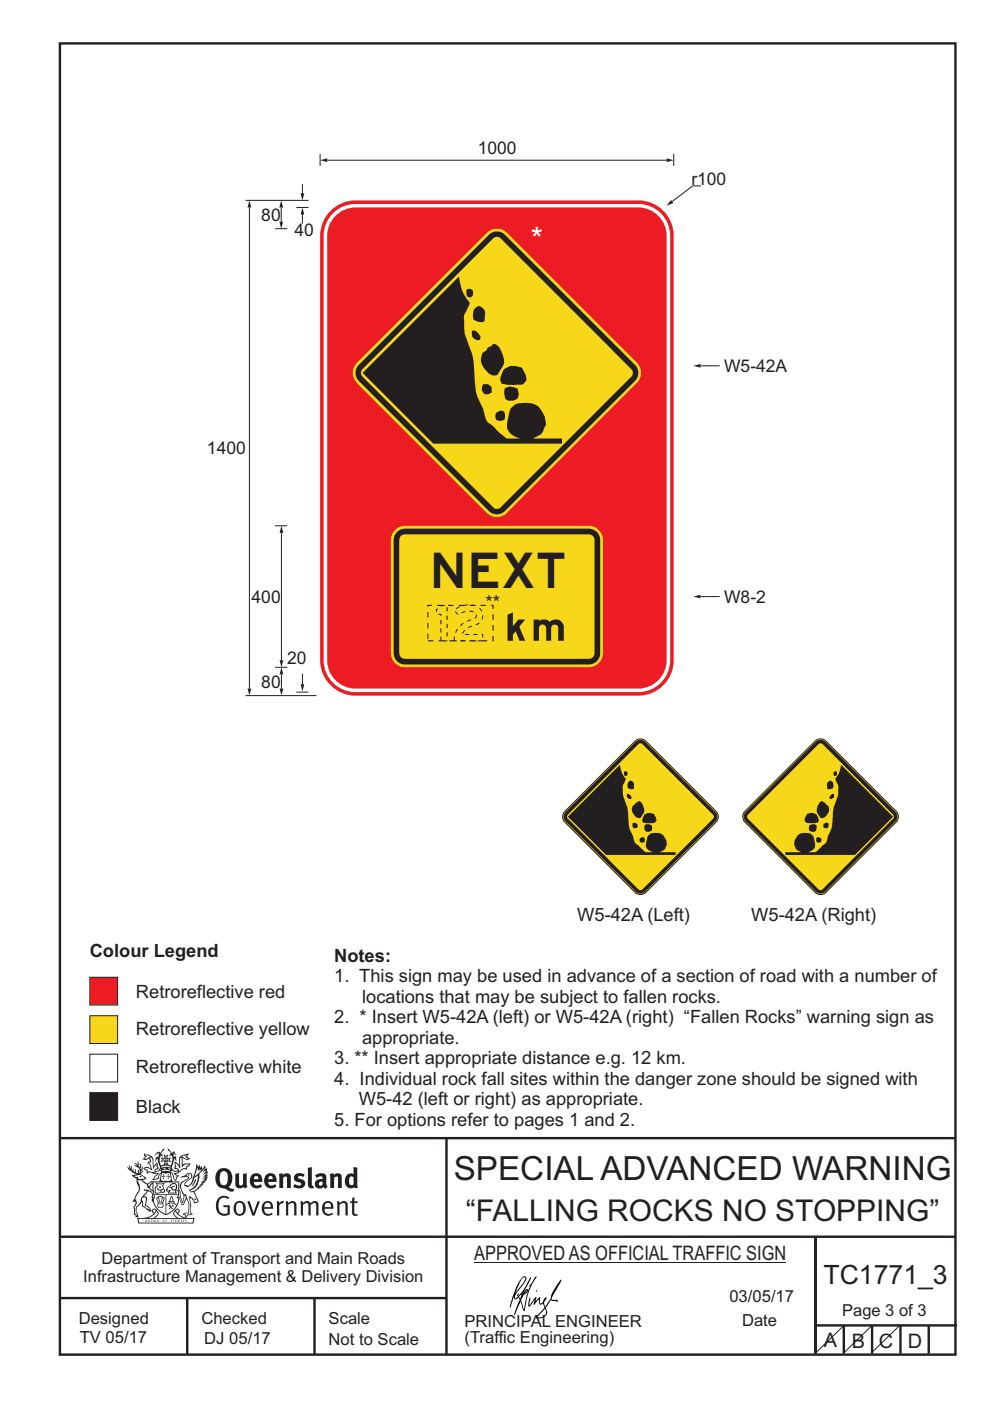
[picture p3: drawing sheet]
<svg xmlns="http://www.w3.org/2000/svg" width="210mm" height="297mm" viewBox="0 0 210 297" stroke-linecap="round" stroke-linejoin="round" font-family="sans-serif">
<g fill="none" stroke="#231f20" stroke-width=".51">
<path d="M12.7 9.2h190v278h-190zM12.7 241.3h189.9M94.7 241.4v45.8M12.7 275.2h82M12.7 262.2h190.1M39.7 275.2v12M66.7 275.2v12M173 262.2v24.8M173 281h30M179 281v6M185 281v6M191 281v6"/>
<path d="M197 281v6"/>
</g>
<path d="M100.6 267.7h66.2" fill="none" stroke="#231f20" stroke-width=".21"/>
<g fill="#231f20">
<path d="M47 248.5a2.55 2.55 0 0 0 0 2.7l.3 .1a.81 .81 0 0 0 1-.9v-.6a1.04 1.04 0 0 0-1.1-1.5zM46.3 248.1a1.82 1.82 0 0 1 2.1-.2 1.82 1.82 0 0 1 .9 1.9 2.29 2.29 0 0 1-.8 1.9l.7 .3h.5l-.2 .6a2.87 2.87 0 0 1-2-.7 2.12 2.12 0 0 1-1.7-3.1z" fill-rule="evenodd"/>
<path d="M49.9 248.9l.8-.2v2a.46 .46 0 0 0 .2 .6 .46 .46 0 0 0 .7-.2v-2.2l.7-.2v2.4l.2 .5-.6 .4-.2-.3a1.02 1.02 0 0 1-1.2 .2 1.02 1.02 0 0 1-.6-1.1z" fill-rule="evenodd"/>
<path d="M54 249.5l-.1 .5h.9a.49 .49 0 0 0-.2-.6 .49 .49 0 0 0-.6 .1zM53.4 249.2a1.34 1.34 0 0 1 1.6-.3 1.34 1.34 0 0 1 .6 1.5v.2h-1.7a.77 .77 0 0 0 .5 .8 .77 .77 0 0 0 .9-.3l.3 .4a1.59 1.59 0 0 1-2.1 .2 1.59 1.59 0 0 1-.4-2z" fill-rule="evenodd"/>
<path d="M57 249.5l-.1 .5h.9a.49 .49 0 0 0-.2-.6 .49 .49 0 0 0-.6 .1zM56.4 249.2a1.34 1.34 0 0 1 1.6-.3 1.34 1.34 0 0 1 .7 1.5v.2h-1.8a.77 .77 0 0 0 .5 .8 .77 .77 0 0 0 .9-.3l.3 .4a1.59 1.59 0 0 1-2 .2 1.59 1.59 0 0 1-.5-2z" fill-rule="evenodd"/>
<path d="M59.1 248.9l.8-.2 .1 .4a.95 .95 0 0 1 1-.3 .95 .95 0 0 1 .7 .8v2.3h-.8v-2.3a.46 .46 0 0 0-.8 .1v2.2h-.9z" fill-rule="evenodd"/>
<path d="M62.5 249.1a1.75 1.75 0 0 1 2.1-.1l-.2 .5-.6-.2a.43 .43 0 0 0-.6 .3l.4 .3a1.04 1.04 0 0 1 1.2 1.2 1.04 1.04 0 0 1-1.4 .9l-1.2-.4 .3-.6 1 .4 .4-.4a.88 .88 0 0 0-1-.5l-.4-.2-.1-.4z" fill-rule="evenodd"/>
<path d="M65.3 247.6l.8-.2 .1 3.8 .2 .2 .2 .5a.88 .88 0 0 1-1-.1 .88 .88 0 0 1-.3-1z" fill-rule="evenodd"/>
<path d="M67.8 250.6a.43 .43 0 0 0-.1 .7 .43 .43 0 0 0 .7-.1v-.7zM66.8 249.2a1.7 1.7 0 0 1 2.4 .1v1.8l.3 .4-.4 .5-.5-.3a1.03 1.03 0 0 1-1.7-.2 1.03 1.03 0 0 1 .8-1.5h.7v-.4a.8 .8 0 0 0-1.2 .1z" fill-rule="evenodd"/>
<path d="M69.9 248.9l.8-.2 .1 .4a.95 .95 0 0 1 1-.3 .95 .95 0 0 1 .7 .8v2.3h-.8v-2.3a.46 .46 0 0 0-.8 .1v2.2h-.8z" fill-rule="evenodd"/>
<path d="M74.3 249.5a1.48 1.48 0 0 0 0 1.7l.4 .1 .3-.2v-1.5l-.3-.2zM75 247.4l.8 .2 .1 4.3h-.7l-.1-.2a1.26 1.26 0 0 1-1.4 0 1.26 1.26 0 0 1-.6-1.3 1.29 1.29 0 0 1 .5-1.3 1.29 1.29 0 0 1 1.4-.2z" fill-rule="evenodd"/>
<path d="M46.4 253.9a1.72 1.72 0 0 1 2.2 0l-.2 .3a1.24 1.24 0 0 0-1.4-.1 1.24 1.24 0 0 0-.7 1.3 1.49 1.49 0 0 0 1.3 2l.7-.2v-1.3h-.9l-.1-.4h1.4v2a1.93 1.93 0 0 1-2.2-.1 1.93 1.93 0 0 1-.7-2.2l.2-.7z" fill-rule="evenodd"/>
<path d="M50.3 255.2a1.65 1.65 0 0 0 .3 2.2 .99 .99 0 0 0 1-1.5 .78 .78 0 0 0-.4-.8 .78 .78 0 0 0-.9 .1zM50 254.9a1.33 1.33 0 0 1 1.6-.1 1.33 1.33 0 0 1 .5 1.5 1.31 1.31 0 0 1-1.3 1.5 1.31 1.31 0 0 1-1.3-1.6l.1-.5z" fill-rule="evenodd"/>
<path d="M52.5 254.7l.4-.1 .9 2.6 .8-2.5h.5l-1.1 3h-.5z" fill-rule="evenodd"/>
<path d="M56.2 255.2l-.2 .7h1.4a.7 .7 0 0 0-.3-.8 .7 .7 0 0 0-.9 .1zM55.9 255a1.22 1.22 0 0 1 1.5-.2 1.22 1.22 0 0 1 .5 1.5h-1.9a.93 .93 0 0 0 .5 1 .93 .93 0 0 0 1.2-.2l.1 .3a1.43 1.43 0 0 1-1.7 .1 1.43 1.43 0 0 1-.6-1.7z" fill-rule="evenodd"/>
<path d="M58.7 254.8l.4-.2 .1 .5 .4-.3 .6-.2-.2 .6a.66 .66 0 0 0-.8 .6v1.9h-.4z" fill-rule="evenodd"/>
<path d="M60.6 254.8l.4-.2 .1 .5a.94 .94 0 0 1 1-.4 .94 .94 0 0 1 .8 .7v2.3h-.5l-.1-2.5a.81 .81 0 0 0-1.2 .3v2.2h-.4z" fill-rule="evenodd"/>
<path d="M63.7 254.7l.5-.1 .1 .5 .4-.3a.78 .78 0 0 1 1.1 .3 .9 .9 0 0 1 1-.5 .9 .9 0 0 1 .7 .8v2.3h-.4l-.1-2.5a.67 .67 0 0 0-1.1 .3v2.2h-.5v-2.4l-.4-.2-.7 .4v2.2h-.5z" fill-rule="evenodd"/>
<path d="M69 255.2l-.2 .7h1.4a.7 .7 0 0 0-.3-.8 .7 .7 0 0 0-.9 .1zM68.7 255a1.22 1.22 0 0 1 1.5-.2 1.22 1.22 0 0 1 .5 1.5h-1.9a.93 .93 0 0 0 .5 1 .93 .93 0 0 0 1.2-.2l.1 .3a1.44 1.44 0 0 1-1.7 .1 1.44 1.44 0 0 1-.6-1.7z" fill-rule="evenodd"/>
<path d="M71.4 254.8l.5-.2 .1 .5a.94 .94 0 0 1 1-.4 .94 .94 0 0 1 .7 .7v2.3h-.4l-.1-2.5a.81 .81 0 0 0-1.2 .3v2.2h-.5z" fill-rule="evenodd"/>
<path d="M74.7 254l.5-.2v.9h.7l-.1 .4h-.7l.1 2.2 .1 .1h.5l.1 .3a.75 .75 0 0 1-1.2-.6v-2h-.4v-.4h.4z" fill-rule="evenodd"/>
<path d="M30.8 244.9l1.1 .3-.9 .5h-.4l.5-.5zM31.8 245.5l.2-.1a2.44 2.44 0 0 1 .4 2l.1 .4 .7-1-.1 .6 .3 .3a.57 .57 0 0 0-.6 .8l-1-.2-.5 .2 .1-.5-.7-.2 .6-.2 1 .5 .1-.1-.6-1.3-.2-.1 .5-.1zM30.7 244.5l-.2 .4 .3 .4-.6 .4a1.04 1.04 0 0 0 1.4-.1l.2 .7h-.4l-.2 .4a.94 .94 0 0 1 .9 1.1l-.2-.1a1.16 1.16 0 0 0-1.5-.1l.3 .4 .4 .2 .1 .5 .2 .2v-.2a.94 .94 0 0 1 1.1 .2h.9l-1.2 1.2a1.13 1.13 0 0 0 1.2-.2l.4-.1-.1-.4 .5-.7a.83 .83 0 0 0-.6 1.1l-.3-.1-.7 .3 1.1-1.4-.5 .2-.5-.1 1.3-.5-.2-.2-.8 .4v-.3l.2-.2 .3 .1 .1-.3-.2-.4v-.6l-.2-.3-.6 .9v-.7a1.42 1.42 0 0 0-1.7-1.8z" fill-rule="evenodd"/>
<path d="M38.5 245.3l.5-.3 .7-.1-.6 .3 .8 .5h-.3zM38.3 245.5h.2l.1 2a1.69 1.69 0 0 1 1.5-.7l-.7 .5 .1 .5a1.1 1.1 0 0 0-1.5 .6l-.1-.5-.2-.2h-.5l.2-.4-.2-.7a1.42 1.42 0 0 1 .8 1.1l.2-.1zM37.1 246.2l.1 1-.2 .3v.5l.6-.1 .1 .2a.96 .96 0 0 1-1.1-.1l-.1 .1a1.06 1.06 0 0 0 1.3 .2v.1a.72 .72 0 0 1-1 .2l.3 .5 .6 .3-.4 .1-.1 .7-.3-.4-.3-1.1-.4-.4 .4 .9a1.54 1.54 0 0 0 .6 1.2l.2-.3a.58 .58 0 0 1 .5-.7l.1-.2h-.3l-.4-.3 .9-.5a.93 .93 0 0 1 1.1-.5l.1 .2 .2-.1 .1-.5a.99 .99 0 0 0 .7-.9l-1.3 .1-.4 .3v-1.5l.9 .4 .8-.3h-.3l-.5-.4 .4-.7-.7 .2a1.46 1.46 0 0 0-1.3 2.1v.4l-.2-.4z" fill-rule="evenodd"/>
<path d="M35.6 248.9l.2 .1-.1 .4h.3l-.3 .1v.5l-.1-.6h-.3l.3-.1z" fill-rule="evenodd"/>
<path d="M34.6 248.9l.2 .1-.1 .3 .4 .1h-.4v.6l-.1-.5-.3-.1h.3z" fill-rule="evenodd"/>
<path d="M34.3 248.8a.57 .57 0 0 1 .9 .2 .57 .57 0 0 1 .9-.2l.2 1.4-.2 .1a.57 .57 0 0 1-.9-.1 .69 .69 0 0 1-1.1 0zM34.2 248.1l-.3 2.1-.2 .4h2.9l-.1-.4-.3-2.1h-.2v.3l-.8-.1-.9 .1 .1-.3z" fill-rule="evenodd"/>
<path d="M34.2 252.4a.3 .3 0 0 0 .6 0 .3 .3 0 0 0-.6 0zM33.3 251l.3 .3-.3 .3a.79 .79 0 0 0 0 1.3l.8-.2-.1-.3a.55 .55 0 0 1-.7-.6h.1l.1 .3 .4 .1 .8-.2-.4-.7 .4-.3-.7 .1zM33 250.7l1.1 .2 .9-.2-.4 .7 .4 1.1a.56 .56 0 0 1-.8 .3l-.2 .1a.73 .73 0 0 1-.9 .1 .73 .73 0 0 1-.3-.9v-.4l.5-.4z" fill-rule="evenodd"/>
<path d="M35.6 251.9l.7-.5a.58 .58 0 0 1 1-.1 .58 .58 0 0 1-.5 .9l-.2-.3a.43 .43 0 0 1 .6-.3v-.1a.57 .57 0 0 0-.8 .2l-.2-.1-.3 .2 .4 .1a.55 .55 0 0 0 .9 .5v.5h-1.3l.3-.4-.1-.2-.6 .1 .2-.2-.2-.1zM35.4 251.8l-.1 .2a.39 .39 0 0 0 .2 .7l.3-.1-.2 .5h1.9l-.1-.8a.86 .86 0 0 0-.1-1.4 .86 .86 0 0 0-1.3 .4z" fill-rule="evenodd"/>
<path d="M36 254.8h.8v.2h-.8zM36.4 253.8l.2 .8h-.4zM36.4 253.5l-.3 .5-.1 .6h-.2v.4l-.7 .4 .1 .2a1.48 1.48 0 0 1 2.2 .1l.2-.1-.6-.5v-.5h-.2l-.1-.6z" fill-rule="evenodd"/>
<path d="M35.8 255.4l.3 .1 .2 .3 .3-.2-.2-.2a.38 .38 0 0 1 .4 .5l-.1-.2-.3 .3 .3 .2-.3 .2-.1-.3-.4 .3-.1-.2 .4-.3-.2-.1-.1 .1z" fill-rule="evenodd"/>
<path d="M34.5 254h.2v.2l-.3 .6h-.1zM33.6 255.3h.9v.2a.55 .55 0 0 1-.8 .4v-.2h-.2zM33.4 254h.2l.2 .8h-.2zM33.6 255h.8l.1 .1-.8 .1zM33.8 253.7h.5l-.2 1.1h-.2zM33.3 253.8l-.1 .3 .3 1.2a.48 .48 0 0 0-.1 .5 .48 .48 0 0 0 .4 .3l.6-.1a.49 .49 0 0 0 .2-.7l.3-1.2-.1-.3a1.42 1.42 0 0 0-1.5 0z" fill-rule="evenodd"/>
<path d="M33.6 251.6h.5l.1 .3h-.4z" fill-rule="evenodd"/>
<path d="M41.3 250.1l.3-.2-.2 .9-.6 .7h-.2l.5-.7z" fill-rule="evenodd"/>
<path d="M39.7 249l.3-.2 .5 .2a.88 .88 0 0 1-.6 1.1 1.22 1.22 0 0 0-.8 1.3l.5 .2a.72 .72 0 0 0 .9-.4l.5-.8 .2-.6 .8-.6v.3a2.85 2.85 0 0 1-2 2.8l.1 .1a2.13 2.13 0 0 0 1.9-1.5l-.1-.2a2.01 2.01 0 0 0 .3-1.8l1.2-1.3-.4 1 .7-.5-.7 1 .8-.4-.8 .8 .7-.1-.9 .5 .8-.1-.8 .4h.7l-.8 .3 .3 .2h-.4l.2 .4-.4-.1 .2 .3h-.4l.1 .3h-.1a2.16 2.16 0 0 1-2 1l.1 .2h.4a.76 .76 0 0 1 .7 .7l.5 1.2-.6 .2a1.45 1.45 0 0 0-1.2-1.3l.3 1.8-.1 1.9 .4 .2a1.07 1.07 0 0 0-1.2 .4v-.3l-.5-.2a.87 .87 0 0 1 1-.1l.1-.7a4.4 4.4 0 0 0-.6-3.1l-.1-.3h-.2a2.16 2.16 0 0 1-.7-2.2l.3-.3 1.2-.8a.55 .55 0 0 0-.4-.7zM37.8 252.4a.76 .76 0 0 1 .3 1.1l.6 1.6 .4-1.7 .2 .1a.61 .61 0 0 1-.1 .9l-.3 .9h-.2l-.7-1.6-.3 .1a1.18 1.18 0 0 0 .1-1.4zM41.8 247.5l.2 .8 .3-.6v.6l.3-.5a1.9 1.9 0 0 1-1.1 1.4l-.3 .3zM38.2 249.6l1.4-.1 .2 .1v.3l-.5 .3a1.26 1.26 0 0 0-1 1.9l.2 .7a1.84 1.84 0 0 1 .2 2l-.4-1.3a.96 .96 0 0 0-.4-1.3l-.4 .3a.78 .78 0 0 1-.1 1.3l.2 .2h.4l.4 1.1a.38 .38 0 0 0 .2 .4 .38 .38 0 0 0 .4-.1l.6-1.2a2.94 2.94 0 0 1 .3 2.5v.5l-.8-.1-.3 .4v.2l.4-.1 .1 .4 .2 .1a1.02 1.02 0 0 1 1.3-.5l-.1-.4-.3-.1 .2-1.7-.3-1.4 .1 .1a1.14 1.14 0 0 1 .7 .9 .63 .63 0 0 0 .9-.2 .63 .63 0 0 0-.2-.8l-.6-1.3 .9-.6 .2-.3 .2-.1v-.2h.3l-.1-.3h.4l-.1-.3 .5-.1-.2-.2 .5-.4 .1-.2-.3 .1 .5-.6-.3 .1 .3-.6-.4 .1 .4-.5v-.3l-.3 .2 .1-.6v-.3l-.4 .3-.1-.8-.5 .8-.2-.7-.2 .5-.3-.8-.1 .6-.5-.8-.1 1.4-.7 1.9a1.81 1.81 0 0 1-.9 1.4l-.6-.2a1.75 1.75 0 0 1 1.1-1.2 .75 .75 0 0 0 .1-1.3 .75 .75 0 0 0-1.2 .5z" fill-rule="evenodd"/>
<path d="M41.2 254.2l.3-.1 .1 .3h-.4z" fill-rule="evenodd"/>
<path d="M29.4 258.4h11.6l-.2 .8h-11.3zM31.3 258.2l.5-.1a2.48 2.48 0 0 0 1.4-1.3l.2 .6-.5 .5-.4 .3zM32.5 256.6l.3-.2 .2 .2-.3 .6zM37.2 256.8a2.65 2.65 0 0 0 1.8 1.4h-1.1l-.5-.3-.5-.5zM37.4 256.6l.2-.2 .3 .2-.3 .6zM29.2 258.2l.1 1.2h11.7l.3-1.1-.2-.1a4.1 4.1 0 0 1-3.3-.9l.3-.4-.1-.5a1.06 1.06 0 0 0-1.3 .9l.2 .4 .6 .5h-4.7l.3-.1a.84 .84 0 0 0 .6-.7 .84 .84 0 0 0-.5-.9l-.3-.2-.5 .1-.1 .5 .3 .4a4.2 4.2 0 0 1-3.4 .9z" fill-rule="evenodd"/>
<path d="M31 258.7l.1 .2h-.2zM31 258.6l-.3 .5 .4-.1 .2 .1z" fill-rule="evenodd"/>
<path d="M31.3 258.6h.2v.4a.25 .25 0 0 0 .3-.1 .25 .25 0 0 0-.1-.3h.1a.29 .29 0 0 1 0 .4 .29 .29 0 0 1-.4 0 .29 .29 0 0 1 0-.4z" fill-rule="evenodd"/>
<path d="M32.2 258.6a.22 .22 0 0 1 .3 .2 .22 .22 0 0 1-.3 .2zM32 258.6v.5a.33 .33 0 0 0 .5-.1 .33 .33 0 0 0 0-.4 .33 .33 0 0 0-.5 0z" fill-rule="evenodd"/>
<path d="M32.9 258.7l.1 .2h-.2zM32.9 258.6l-.2 .5 .3-.1 .2 .1z" fill-rule="evenodd"/>
<path d="M33.3 258.6h.2v.2l.3-.2-.2 .2 .2 .3-.3-.2-.1 .2h-.1l.2-.3z" fill-rule="evenodd"/>
<path d="M34.7 258.7l.1 .2h-.2zM34.7 258.6l-.3 .5 .4-.1 .2 .1z" fill-rule="evenodd"/>
<path d="M35 258.6h.4h-.1v.5h-.2l.1-.5z" fill-rule="evenodd"/>
<path d="M36.2 258.6h.3h-.2v.2h.2h-.2l.1 .3h-.2z" fill-rule="evenodd"/>
<path d="M36.7 258.6h.2v.5h-.2z" fill-rule="evenodd"/>
<path d="M37.3 258.6a.22 .22 0 0 1 .3 .2 .22 .22 0 0 1-.3 .2zM37.1 258.6v.5a.33 .33 0 0 0 .5-.1 .33 .33 0 0 0 0-.4 .33 .33 0 0 0-.5 0z" fill-rule="evenodd"/>
<path d="M37.8 258.6h.3h-.1v.2h.1h-.1v.2l.1 .1h-.3z" fill-rule="evenodd"/>
<path d="M38.3 258.6h.3l-.1 .4 .2 .1h-.4z" fill-rule="evenodd"/>
<path d="M38.9 258.6h.2v.5h-.2z" fill-rule="evenodd"/>
<path d="M39.3 258.6h.2l-.2 .1 .2 .2-.1 .2h-.1v-.2l.2 .1z" fill-rule="evenodd"/>
<path d="M34.2 247.4a1.51 1.51 0 0 1 2 .2 2.67 2.67 0 0 0-2.1 0zM35.7 247.6l.4 .2 .1 .2-.4-.1zM34.6 247.7l.4-.1 .2 .2h-.4zM34 247.9l.3 .1-.3 .1zM34.9 246.9l.3-.2 .2 .2zM34.9 245.7h.2v.4h-.2zM35 245.1l.2 .2 .2-.2-.1 .4h-.2zM35.1 246.3h.2l.1 .4-.2-.2-.2 .2zM35.3 245.7h.2v.4h-.2zM34.4 245.7l.3 .1v.2l-.3 .1 .2-.2zM35.7 245.8l.3-.1-.2 .2 .2 .2-.4-.1zM32.7 244.9l1-.5-.1 1-.2-.1-.4 .1-.2 1.1 .5-1 .2 .9a1.84 1.84 0 0 1 .3 1.7l.4 .1a2.48 2.48 0 0 1 2.2 .1l.2-.3-.2-.7 .7-1.7 .4 .6-.2-1-.2-.1-.2 .3v-.9l.6 .4-.6-.7h-.3l-.1 .4-.5-.8-.5-.3 .2 .4 .5 .6-.4 .7 .4-.3a2.06 2.06 0 0 1 0 2.2l-.6-.2-.1-.6 .1-.1 .8 .2-.4-.5 .4-.5-.7 .2-.2-.2 .2-.7-.5 .4-.5-.4 .2 .7-.2 .2-.7-.2 .4 .5-.4 .5 .7-.2 .2 .1-.2 .6-.5 .2a2.02 2.02 0 0 1 0-2.2l.3 .5-.1-.6-.3-.1 .8-1.2-.5 .3-.4 .7-.2-.3a.8 .8 0 0 0-.8 .5z" fill-rule="evenodd"/>
<path d="M29.2 250.1l.3 .2a.61 .61 0 0 1 .8 .3l.3 .2a.8 .8 0 0 1 .6 1l.4 .1 .5 .6a1 1 0 0 1 .5 1l-.1 .7v-.5h-.1a.96 .96 0 0 0-.8-1.3l-.3-.2h-.6l-.1-.1-.2 .1 .2 .3h.5l-1.1 1.4-.2 .9-.4 .6a1.33 1.33 0 0 0-.5 1.8l.2 .5a1.26 1.26 0 0 1-.5-1.4l-.1-.4a1.56 1.56 0 0 0 .4-1.7l-.3 .2 .2-.5a3.2 3.2 0 0 0 .7-3zM30.4 253.9h.4a2.06 2.06 0 0 1-.1 1.6l.7 .5 .4 .5-.6-.2-.8-.6-.1-.9a.51 .51 0 0 1 .1-.9zM28.6 249.3a1.52 1.52 0 0 1 2.1 .6l-1.1 .1-.2-.1-.2-.4-.4 .1zM27.5 247v.8l-.3-.4-.2 .1a3.1 3.1 0 0 0 2 1.5l-1 .1 .5 .6 .5 .1v1.1a1.84 1.84 0 0 1-.2 2.5l-.4 .9-.4 .4 .3 .1 .4-.1 .1 .4-.2 .5-.3 .2 .1 1.8 .2-.1 .2 .6h.2l.4-.1-.1-.5a1.3 1.3 0 0 1-.1-1.6l.8-1.1 .2 1.1 .6 .2 .4 .6 .2-.2 .2 .4 .5-.1a1.85 1.85 0 0 0-1.2-1.3l.1-.3a1.39 1.39 0 0 0 0-1.5h-.5l.5-.6a.66 .66 0 0 1 .9-.4 .66 .66 0 0 1 .3 .9l-.1 .4h.2v.1l-.2 .3 .2 .5 .2-.3a2.24 2.24 0 0 0 .1-2.2 .73 .73 0 0 1-.7-.6 .73 .73 0 0 1 .5-.8l.1-.2a.94 .94 0 0 0-.9 .8 .48 .48 0 0 1-.1-.5 .48 .48 0 0 1 .5-.3l.5-.3a.51 .51 0 0 0-.8 .2l-.5 .3-1-.8 .6-.1 .1-.5-1.1-.7 .5-.4v-.4l-.5 .5 .1-.2a.69 .69 0 0 0 .2-1.1v.5l-.3 .2 .1-1.1-.3-.2 .1 .6-.1 .2-.4-1.2v.6l-.7-.3 .6 .6-.6-.2 .2 .3a1 1 0 0 1 .8 1.5l-.2-.8v.8l-.5-.2-.1-.7-.2 .6-.2-.1v-.6l-.2 .4-.2-.2 .1-.7-.2 .5z" fill-rule="evenodd"/>
<path d="M29.5 249.5l.3-.2 .3 .3z" fill-rule="evenodd"/>
<path d="M32.4 250.5h5.6v2l-.2-.1v-1.7h-5.2v2.5h5.2v-.8l.1 .2-.1 1.1v-.3h-2.5v4a4.1 4.1 0 0 0 2.6-3.6l.1-.1a4 4 0 0 1-2.8 3.9 4.2 4.2 0 0 1-2.8-4.7l.1 1.3 .1-.1a3.8 3.8 0 0 0 2.5 3.3v-4h-2.5l-.2-.9z" fill-rule="evenodd"/>
<circle cx="40" cy="249.1" r=".17"/>
</g>
<g fill="#000">
<path d="M111.6 273.7l.2-.2-.5 .7zM110.4 274.5l.2 .1-.3 .8-.2-.5zM110.9 270.9h.5a9.3 9.3 0 0 1-2 3.1l-.1 .3 1-2.5zM110.6 271a14.7 14.7 0 0 0-2.2 4.9l-.3 1.2 .1 .1 .8-2.3a.42 .42 0 0 0 .2 .6 .42 .42 0 0 0 .6-.3l.2-.1 .2 .5-1.1 3.2h.2l1.1-2.9 .6 1.9 .2 .2 .2-.5a13.5 13.5 0 0 1 2-6.2l.4-.5-.1-.2-1.6 2.1 .4-.1a14.9 14.9 0 0 0-1.3 5.1l-.4-1.1a1.39 1.39 0 0 1 .2-1.9l.1-.2a.92 .92 0 0 0 .8-1.2 .75 .75 0 0 0-.8 .7l-.1 .2 1.6-3.4h-.1l-.4 .7a10.5 10.5 0 0 1-2.2 3.3l.2-.5a.32 .32 0 0 0-.4 .2 .32 .32 0 0 0 .1 .4l-.5 .4a3.2 3.2 0 0 1 1.1-2.3l.5-.6a2.49 2.49 0 0 0 .7-1.6l-.4-.2z" fill-rule="evenodd"/>
<path d="M113.7 273.6l.3 .2h-.3z" fill-rule="evenodd"/>
<path d="M115.6 277.5a1.15 1.15 0 0 1 .1 1.3 1.15 1.15 0 0 1-1.2 .5l-.6 .1zM112.2 275.2l-.2 1.6 .2 .2 1.2-1.5-.2 1.1 1.1-1.1a.94 .94 0 0 0 .4 1.1l.5-.3 .3 .9-1.2 1.3a.98 .98 0 0 0-.5 1 1.9 1.9 0 0 0 2.3-1.3l-.1-.2a1.02 1.02 0 0 1 .2-1.4l.6-1 1.5 .3-.2-.4v.2l-1.1-.1v-.3l2-3.6 .1-.2-.2-.2-1.7 2.8a6.6 6.6 0 0 1-1.6 2.9l-.1-.2a1.01 1.01 0 0 1 .4-1.4l.1-.2-.3-.1-.4 .4-.1 .5-.6 .4-.1-.4 .1-.9-.2-.1-.9 1 .3-1h-.2l-1.4 1.8 .3-1.5v-.1z" fill-rule="evenodd"/>
</g>
<path d="M19.1 215.4h5.8v5.8h-5.8z" fill-rule="evenodd" fill="#f7d719" stroke="#231f20" stroke-width=".21"/>
<path d="M19.1 223.5h5.8v5.9h-5.8z" fill-rule="evenodd" fill="#fff" stroke="#231f20" stroke-width=".21"/>
<path d="M19.1 231.7h5.8v5.8h-5.8z" fill-rule="evenodd" fill="#231f20" stroke="#231f20" stroke-width=".21"/>
<path d="M19.1 207.2h5.8v5.9h-5.8z" fill-rule="evenodd" fill="#ed1c24" stroke="#231f20" stroke-width=".21"/>
<path d="M119.8 172l14.9-14.9a1.63 1.63 0 0 1 2.3 0l14.9 14.9a1.63 1.63 0 0 1 0 2.3l-14.9 14.9a1.63 1.63 0 0 1-2.3 0l-14.9-14.9a1.63 1.63 0 0 1 0-2.3z" fill-rule="evenodd" fill="#f7d719" stroke="#231f20" stroke-width=".21"/>
<path d="M120 172.2l14.9-14.9a1.31 1.31 0 0 1 1.9 0l14.9 14.9a1.31 1.31 0 0 1 0 1.9l-14.9 14.9a1.31 1.31 0 0 1-1.9 0l-14.9-14.9a1.31 1.31 0 0 1 0-1.9z" fill-rule="evenodd" fill="#231f20" stroke="#231f20" stroke-width=".21"/>
<path d="M128.6 181.2h14.6" fill="none" stroke="#00a650" stroke-width=".21"/>
<path d="M135.4 157.8a.61 .61 0 0 1 .9 0l14.9 14.9a.61 .61 0 0 1 0 .9l-14.9 15a.61 .61 0 0 1-.9 0l-15-15a.61 .61 0 0 1 0-.9z" fill-rule="evenodd" fill="#f7d719"/>
<path d="M135.7 177.8a.59 .59 0 0 0 .3 .8 .59 .59 0 0 0 .8-.4 .59 .59 0 0 0-.6-.7zM136.8 174.9a.98 .98 0 0 1 1.5 .5 .84 .84 0 0 1-.5 .9 .84 .84 0 0 1-1-.3l-.1-.7zM134.3 174.5a.65 .65 0 0 0 0 1 .65 .65 0 0 0 .9-.2 .74 .74 0 0 0-.9-.8zM136.7 172.7l-.1 .1a1.43 1.43 0 0 0-.2 1.6l1.3 .1a1.29 1.29 0 0 0 1.5-.5v-.2a1.51 1.51 0 0 0-.9-1.3 1.51 1.51 0 0 0-1.6 .2zM134.8 170.3l-.1 .2a1.4 1.4 0 0 0-.1 2.4 .87 .87 0 0 0 .8 .6 .87 .87 0 0 0 .8-.7 2.04 2.04 0 0 0-.7-3zM133 168.4a.79 .79 0 0 1 .8 1 .77 .77 0 0 1-.8-1zM133.3 165.8a.71 .71 0 0 1 .9-.1 .71 .71 0 0 1 .3 .8l-.1 .7a.91 .91 0 0 1-1.2-.2 .91 .91 0 0 1 .1-1.2zM131.5 162.1l-11 11.1 8.1 8.1h14.7v-.6h-3.4a1.96 1.96 0 0 0 .9-3.4 2.16 2.16 0 0 0-3.5 .1l-.1 .7a1.85 1.85 0 0 0 1.3 2.6h-1.6l-1.5-1.5a2.34 2.34 0 0 1-1.2-2l-.1-.2a6.2 6.2 0 0 1-.8-3.8 12.9 12.9 0 0 0-1.2-4.5v-.6a3.2 3.2 0 0 1 .6-2.8l-.1-.4a4.9 4.9 0 0 1-1.1-2.8zM132.4 163.6a.47 .47 0 0 1 .7 .4 .47 .47 0 0 1-.7 .4z" fill-rule="evenodd" fill="#231f20"/>
<path d="M172.9 157.1a1.63 1.63 0 0 1 2.3 0l14.9 14.9a1.63 1.63 0 0 1 0 2.3l-14.9 14.9a1.63 1.63 0 0 1-2.3 0l-14.9-14.9a1.63 1.63 0 0 1 0-2.3z" fill-rule="evenodd" fill="#f7d719" stroke="#231f20" stroke-width=".21"/>
<path d="M158.2 172.2l14.9-14.9a1.31 1.31 0 0 1 1.9 0l14.9 14.9a1.31 1.31 0 0 1 0 1.9l-14.9 14.9a1.31 1.31 0 0 1-1.9 0l-14.9-14.9a1.31 1.31 0 0 1 0-1.9z" fill-rule="evenodd" fill="#231f20" stroke="#231f20" stroke-width=".21"/>
<path d="M166.6 181.2h14.7" fill="none" stroke="#00a650" stroke-width=".21"/>
<path d="M173.6 157.8a.61 .61 0 0 1 .9 0l14.9 14.9a.61 .61 0 0 1 0 .9l-14.9 15a.61 .61 0 0 1-.9 0l-15-15a.61 .61 0 0 1 0-.9z" fill-rule="evenodd" fill="#f7d719"/>
<path d="M173.2 177.6a.66 .66 0 0 1 .8 .1 .66 .66 0 0 1 .2 .8h-.1a.64 .64 0 0 1-.9 0 .64 .64 0 0 1 0-.9zM171.7 175a.87 .87 0 0 0 .2 1.3 .87 .87 0 0 0 1.2-.3 .79 .79 0 0 0 0-1.1 .79 .79 0 0 0-1.1-.1zM174.7 174.7l.1-.1a.56 .56 0 0 1 .8-.1 .56 .56 0 0 1 0 .9 .56 .56 0 0 1-.8 .1 .56 .56 0 0 1-.1-.8zM171.2 172.6a1.51 1.51 0 0 1 1.8 0 1.51 1.51 0 0 1 .5 1.8l-1.3 .1a1.29 1.29 0 0 1-1.5-.5l.1-.7zM173.9 170.1l.6-.2 .7 .6a1.4 1.4 0 0 1 .1 2.4 .87 .87 0 0 1-.8 .6 .87 .87 0 0 1-.9-.7 2.08 2.08 0 0 1 .3-2.7zM176.3 168.5a.47 .47 0 0 0-.4 .4 .47 .47 0 0 0 .3 .5 .68 .68 0 0 0 .6-.3 .68 .68 0 0 0 0-.8zM175.6 165.8a1.69 1.69 0 0 0 0 1.5 .81 .81 0 0 0 1.2-.7 .84 .84 0 0 0-.8-1zM178.4 162.1l11 11.1-8.1 8.1h-14.7v-.6h3.3a1.96 1.96 0 0 1-.8-3.4 2.16 2.16 0 0 1 3.4 .1l.2 .7a1.85 1.85 0 0 1-1.4 2.6h1.6l1.6-1.5a2.34 2.34 0 0 0 1.1-2l.1-.2a6.2 6.2 0 0 0 .9-3.8 12.9 12.9 0 0 1 1.1-4.5l.1-.6a3.2 3.2 0 0 0-.6-2.8l.1-.4a4.9 4.9 0 0 0 1.1-2.8zM176.8 163.7a.43 .43 0 0 0 .1 .7 .43 .43 0 0 0 .6-.2v-.1a.4 .4 0 0 0-.1-.6 .4 .4 0 0 0-.6 .2z" fill-rule="evenodd" fill="#231f20"/>
<path d="M179 281l-5.8 5.7M185 281l-5.9 5.7M190.8 281l-5.8 5.7" fill="none" stroke="#231f20" stroke-width=".21"/>
<path d="M69.7 45.1a7.5 7.5 0 0 1 5.7-2.6h60a7.5 7.5 0 0 1 7.5 7.5v90a7.5 7.5 0 0 1-7.5 7.5h-60a7.5 7.5 0 0 1-7.5-7.5v-90a7.5 7.5 0 0 1 1.8-4.9z" fill-rule="evenodd" fill="#ed1c24"/>
<path d="M70.3 45.6a6.7 6.7 0 0 1 5.1-2.4h60a6.8 6.8 0 0 1 6.7 6.8v90a6.8 6.8 0 0 1-6.7 6.7h-60a6.8 6.8 0 0 1-6.8-6.7v-90a6.7 6.7 0 0 1 1.7-4.4z" fill-rule="evenodd" fill="#fff"/>
<path d="M71.2 45.8a6 6 0 0 1 4.2-1.8h60a6 6 0 0 1 6 6v90a6 6 0 0 1-6 6h-60a6 6 0 0 1-6-6v-90a6 6 0 0 1 1.8-4.2z" fill-rule="evenodd" fill="#ed1c24"/>
<path d="M148.7 39.4h-1.8l-4.3 3.3" fill="none" stroke="#231f20" stroke-width=".21"/>
<path d="M142.3 42.4l.5 .6-1.4 .6z" fill="#231f20"/>
<path d="M59.7 143v2.9" fill="none" stroke="#231f20" stroke-width=".21"/>
<g fill="#231f20">
<path d="M59.7 141.5l.4 1.5h-.8z"/>
<path d="M59.3 146h.8l-.4 1.5z"/>
</g>
<path d="M148.6 77.6h4.1" fill="none" stroke="#231f20" stroke-width=".21"/>
<path d="M147.1 77.6l1.5-.4v.8z" fill="#231f20"/>
<path d="M52.9 44v101.9" fill="none" stroke="#231f20" stroke-width=".21"/>
<g fill="#231f20">
<path d="M52.9 42.5l.4 1.5h-.8z"/>
<path d="M52.5 146h.8l-.4 1.5z"/>
</g>
<path d="M52.1 42.5h13.3M62.9 44h2.5M64.1 45.5v1.9M52.1 147.5h15M62.9 146.7h2.5" fill="none" stroke="#231f20" stroke-width=".21"/>
<path d="M64.1 44l.4 1.5h-.7z" fill="#231f20"/>
<path d="M64.1 39v1.9" fill="none" stroke="#231f20" stroke-width=".21"/>
<path d="M63.8 41h.7l-.4 1.5z" fill="#231f20"/>
<path d="M64.1 142.8v2.2" fill="none" stroke="#231f20" stroke-width=".21"/>
<path d="M63.8 145.1h.7l-.4 1.5z" fill="#231f20"/>
<path d="M142.9 32.6v2.6M58.4 111.5h2.5M59.7 113v26.9" fill="none" stroke="#231f20" stroke-width=".21"/>
<g fill="#231f20">
<path d="M59.3 140h.8l-.4 1.5z"/>
<path d="M59.7 111.5l.4 1.5h-.8z"/>
</g>
<path d="M69.4 34h72" fill="none" stroke="#231f20" stroke-width=".21"/>
<g fill="#231f20">
<path d="M67.9 34l1.5-.4v.8z"/>
<path d="M141.4 33.6l1.5 .4-1.5 .4z"/>
</g>
<path d="M67.9 32.6v2.6M58.4 141.5h2.5" fill="none" stroke="#231f20" stroke-width=".21"/>
<path d="M84 112.1l1.2-.5 .7-.1h39a3 3 0 0 1 3 3v24a3 3 0 0 1-3 3h-39a3 3 0 0 1-3-3v-24a3 3 0 0 1 1.1-2.4z" fill-rule="evenodd" fill="#f7d719"/>
<path d="M84 113a2.41 2.41 0 0 1 1.9-.9h39a2.42 2.42 0 0 1 2.4 2.4v24a2.42 2.42 0 0 1-2.4 2.4h-39a2.42 2.42 0 0 1-2.4-2.4v-24l.1-.5z" fill-rule="evenodd" fill="#231f20"/>
<path d="M84.9 113.8l.6-.5h.4h39a1.19 1.19 0 0 1 1.2 1.2v24a1.19 1.19 0 0 1-1.2 1.2h-39a1.2 1.2 0 0 1-1.2-1.2v-24z" fill-rule="evenodd" fill="#f7d719"/>
<g fill="#231f20">
<path d="M107.6 130.3l1.2-.4v2.9l1.1-1.4h1.5l-1.3 1.5 1.3 3h-1.2l-.8-2.1-.6 .8v1.3h-1.2z" fill-rule="evenodd"/>
<path d="M113.2 131.4h1.1v.2a1.84 1.84 0 0 1 2.3 .3 1.73 1.73 0 0 1 1.8-.5 1.73 1.73 0 0 1 1.2 1.4v3.1h-1.2v-2.8a.75 .75 0 0 0-.8-.7 .75 .75 0 0 0-.7 .8v2.7h-1v-2.7a.77 .77 0 0 0-.8-.8 .77 .77 0 0 0-.8 .7v2.8h-1.1z" fill-rule="evenodd"/>
</g>
<path d="M90.7 128.4h13.9v7.5h-13.9z" fill="none" stroke="#231f20" stroke-width=".23" stroke-dasharray="1.1 1.1" stroke-linecap="butt"/>
<path d="M103.3 49.4a3 3 0 0 1 4.2 0l27.6 27.5a3 3 0 0 1 0 4.3l-27.6 27.6a3 3 0 0 1-4.2 0l-27.6-27.6a3 3 0 0 1 0-4.3z" fill-rule="evenodd" fill="#f7d719"/>
<path d="M103.7 49.8a2.42 2.42 0 0 1 3.4 0l27.6 27.6a2.42 2.42 0 0 1 0 3.4l-27.6 27.6a2.42 2.42 0 0 1-3.4 0l-27.6-27.6a2.42 2.42 0 0 1 0-3.4z" fill-rule="evenodd" fill="#231f20"/>
<path d="M92 93.9h27.1" fill="none" stroke="#00a650" stroke-width=".21"/>
<path d="M104.6 50.5a1.13 1.13 0 0 1 1.6 0l27.7 27.8a1.13 1.13 0 0 1 0 1.6l-27.7 27.7a1.13 1.13 0 0 1-1.6 0l-27.7-27.7a1.13 1.13 0 0 1 0-1.6z" fill-rule="evenodd" fill="#f7d719"/>
<path d="M105.2 87.6l-.1 .2a.99 .99 0 0 0 .2 1.2 .99 .99 0 0 0 1.2 .2l.2-.1a.82 .82 0 0 0 .4-1.1 .9 .9 0 0 0-.6-.9 .9 .9 0 0 0-1 .3zM107.2 82.3a2.38 2.38 0 0 1 2.6 .3 1.61 1.61 0 0 1-.1 1.8 1.61 1.61 0 0 1-1.7 .6 1.04 1.04 0 0 1-1-1.3l-.1-.6zM102.5 81.5a1.24 1.24 0 0 0-.2 1.5 1.24 1.24 0 0 0 1.4 .6l.4-.3a.94 .94 0 0 0 .2-1.1 1.44 1.44 0 0 0-1.8-.7zM106.8 78.4l-.3 .6a2.08 2.08 0 0 0-.2 2.2 8.6 8.6 0 0 0 4.8 .1l.4-.5a2.29 2.29 0 0 0-.5-2.3l-.1-.2a2.07 2.07 0 0 0-1.6-.7 3.4 3.4 0 0 0-2.5 .8zM103.4 73.7a1.69 1.69 0 0 1-1.1 1.1 3.1 3.1 0 0 0 .9 3.9 1.69 1.69 0 0 0 2.5 .6l.2-.5a3 3 0 0 0 1-2.7l-.1-.3a3.9 3.9 0 0 0-1.9-2.9l-.3 .1-.5 .5zM100.2 70.1a1.75 1.75 0 0 1 1.7 1.6 .72 .72 0 0 1-.6 .5 .72 .72 0 0 1-.7-.4 1.46 1.46 0 0 1-.4-1.7zM100.7 65.4l.2-.2a1.1 1.1 0 0 1 1.8 .6 1.73 1.73 0 0 1 .1 1.6v.6a1.81 1.81 0 0 1-2.4-.5v-1.4zM97.3 58.7l-20.4 20.4 15 15h27.3v-1.1h-6.2l.3-.2a2.78 2.78 0 0 0 2.2-2.3 2.6 2.6 0 0 0-.1-2.4l-.1-.3a3.6 3.6 0 0 0-4.1-2.4 2.64 2.64 0 0 0-3 1.7l-.5 1.8a2.83 2.83 0 0 0 2.2 3.9l.5 .2h-3l-3.5-3.1a2.3 2.3 0 0 1-1.1-2.1l-.4-1.2a13 13 0 0 1-1.8-7.5 20.1 20.1 0 0 0-1.9-7.9l-.2-1.8a6.3 6.3 0 0 1 .2-3.1l.7-1.4a.95 .95 0 0 0-.3-1.4 9.3 9.3 0 0 1-1.8-4.8zM99 61.4a.9 .9 0 0 1 1.2 .2 .9 .9 0 0 1-.1 1.2 .67 .67 0 0 1-.8 .1 .67 .67 0 0 1-.4-.7z" fill-rule="evenodd" fill="#231f20"/>
<path d="M148.6 126.5h4.1" fill="none" stroke="#231f20" stroke-width=".21"/>
<path d="M147.1 126.5l1.5-.4v.8z" fill="#231f20"/>
<path d="M58.4 48.5h2.5M59.6 44v2.9" fill="none" stroke="#231f20" stroke-width=".21"/>
<g fill="#231f20">
<path d="M59.6 42.5l.4 1.5h-.7z"/>
<path d="M59.3 47h.7l-.4 1.5z"/>
</g>
<g font-size="10.4" fill="#231f20">
<text x="91.1" y="124.6">NEXT</text>
<text x="91.8" y="135.9">12</text>
</g>
<text font-size="7.1" fill="#231f20" x="96.2" y="250.2">SPECIAL ADVANCED WARNING</text>
<text font-size="6.7" fill="#fff" x="112.6" y="53">*</text>
<text font-size="6.3" fill="#231f20" x="98.8" y="258.9">“FALLING ROCKS NO STOPPING”</text>
<text font-size="5.6" fill="#231f20" x="174.7" y="272.1">TC1771_3</text>
<g font-size="4.2" fill="#231f20">
<text x="100.6" y="267.2">APPROVED AS OFFICIAL TRAFFIC SIGN</text>
<text x="174.7" y="285.6">A</text>
<text x="180.7" y="285.8">B C</text>
<text x="192.5" y="285.8">D</text>
</g>
<text font-size="4" fill="#231f20" x="103" y="129">**</text>
<g font-size="3.9" fill="#231f20">
<text x="122.4" y="195.3">W5-42A (Left)</text>
<text x="159.3" y="195.3">W5-42A (Right)</text>
<text x="19" y="202.8">Colour Legend</text>
<text x="70.9" y="204">Notes:</text>
<text x="70.9" y="208.3">1. This sign may be used in advance of a section of road with a number of</text>
<text x="28.8" y="211.6">Retroreflective red</text>
<text x="76.8" y="212.6">locations that may be subject to fallen rocks.</text>
<text x="28.8" y="219.4">Retroreflective yellow</text>
<text x="70.9" y="217">2. * Insert W5-42A (left) or W5-42A (right) “Fallen Rocks” warning sign as</text>
<text x="76.8" y="221.3">appropriate.</text>
<text x="28.8" y="227.5">Retroreflective white</text>
<text x="70.9" y="225.6">3. ** Insert appropriate distance e.g. 12 km.</text>
<text x="70.9" y="230">4. Individual rock fall sites within the danger zone should be signed with</text>
<text x="28.8" y="236">Black</text>
<text x="70.9" y="238.6">5. For options refer to pages 1 and 2.</text>
<text x="76.1" y="234.3">W5-42 (left or right) as appropriate.</text>
</g>
<g font-size="3.7" fill="#231f20">
<text x="101.4" y="32.7">1000</text>
<text x="146.6" y="39.2">r100</text>
<text x="55.4" y="46.8">80</text>
<text x="62.5" y="49.9">40</text>
<text x="153.6" y="78.9">W5-42A</text>
<text x="43.9" y="96.3">1400</text>
<text x="53.4" y="127.8">400</text>
<text x="153.6" y="127.8">W8-2</text>
<text x="60.9" y="140.8">20</text>
<text x="55.4" y="145.8">80</text>
</g>
<g font-size="3.5" fill="#231f20">
<text x="21.5" y="267.9">Department of Transport and Main Roads</text>
<text x="17.7" y="271.8">Infrastructure Management &amp; Delivery Division</text>
<text x="16.7" y="280.7">Designed</text>
<text x="42.7" y="280.7">Checked</text>
<text x="69.7" y="280.7">Scale</text>
<text x="98.5" y="281.4">PRINCIPAL ENGINEER</text>
<text x="154.7" y="276.1">03/05/17</text>
<text x="157.4" y="281.2">Date</text>
<text x="178.6" y="279">Page 3 of 3</text>
<text x="16.9" y="284.8">TV 05/17</text>
<text x="43.3" y="284.9">DJ 05/17</text>
<text x="69.7" y="285.2">Not to Scale</text>
<text x="98.5" y="284.8">(Traffic Engineering)</text>
</g>
</svg>
